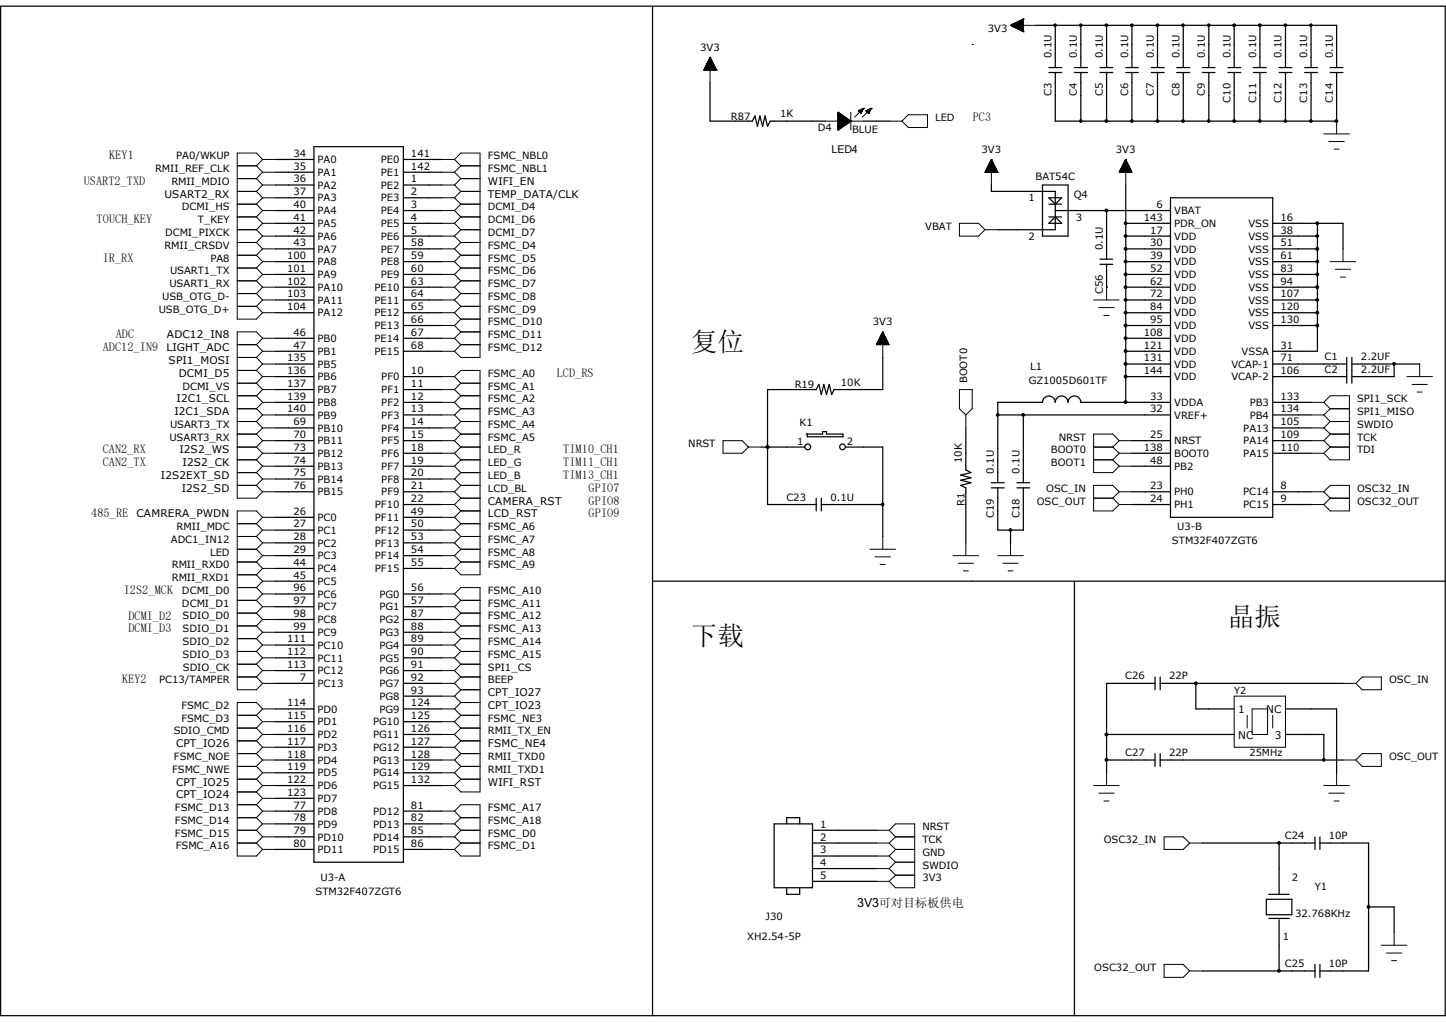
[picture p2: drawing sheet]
<svg xmlns="http://www.w3.org/2000/svg" width="297mm" height="210mm" viewBox="0 0 297 210" stroke-linecap="round" stroke-linejoin="round" font-family="sans-serif">
<g fill="none" stroke="#000" stroke-width=".25">
<path d="M.1 1.3h296.7v207.4h-296.7zM134 1.3v207.4M145.8 17v7.9h8.7l.6-1.1 .5 2.2 .5-2.2 .5 2.2 .5-2.2 .5 2.2 .6-1.1h11.3M199.7 9.1h.1M212.8 5.2h61.7v8.7M215.4 14.9h2.7M215.4 13.9h2.7M216.7 5.2v8.7M216.7 14.9v10h57.8M220.7 14.9h2.7M220.7 13.9h2.7M222 5.2v8.7"/>
<path d="M222 14.9v10M225.9 14.9h2.7M225.9 13.9h2.7M227.3 5.2v8.7M227.3 14.9v10M231.2 14.9h2.6M231.2 13.9h2.6M232.5 5.2v8.7M232.5 14.9v10M236.5 14.9h2.6M236.5 13.9h2.6M237.7 5.2v8.7"/>
<path d="M237.7 14.9v10M241.7 14.9h2.6M241.7 13.9h2.6M243 5.2v8.7M243 14.9v10M247 14.9h2.6M247 13.9h2.6M248.3 5.2v8.7M248.3 14.9v10M252.2 14.9h2.6M252.2 13.9h2.6M253.5 5.2v8.7"/>
<path d="M253.5 14.9v10M257.4 14.9h2.7M257.4 13.9h2.7M258.8 5.2v8.7M258.8 14.9v10M262.7 14.9h2.6M262.7 13.9h2.6M264 5.2v8.7M264 14.9v10M268 14.9h2.6M268 13.9h2.6M269.3 5.2v8.7"/>
<path d="M269.3 14.9v10M273.2 14.9h2.6M273.2 13.9h2.6M274.5 14.9v10M56.6 32.8h7.9M56.6 35.4h7.9M56.6 38h7.9M64.5 30.1h18.3v147.1h-18.3zM82.8 32.8h7.9M82.8 35.4h7.9M82.8 38h7.9M177.4 24.9h5.2"/>
<path d="M203.6 38v1.3h13.1v7.9h-11.8M214.1 38h5.3v10.5h-5.3zM231.2 38v44.7M274.5 24.9h.1M56.6 40.6h7.9M56.6 43.3h7.9M56.6 45.9h7.9M56.6 48.5h7.9M56.6 53.8h7.9M56.6 56.4h7.9M56.6 51.1h7.9M56.6 59h7.9"/>
<path d="M82.8 40.6h7.9M82.8 43.3h7.9M82.8 45.9h7.9M82.8 48.5h7.9M82.8 53.8h7.9M82.8 56.4h7.9M82.8 51.1h7.9M82.8 59h7.9M215.4 40.6h2.7l-1.4 1.4zM215.4 42h2.7M215.4 44.6h2.7M216.7 43.3h23.7"/>
<path d="M216.7 44.6l1.4 1.3h-2.7zM225.9 54.3h2.7M225.9 53.3h2.7M227.3 59h.1M227.3 43.3v10M227.3 54.3v4.7M231.2 45.9h9.2M231.2 48.5h9.2M231.2 53.8h9.2M231.2 56.4h9.2M231.2 51.1h9.2M231.2 59h9.2"/>
<path d="M240.4 40.6h21v65.7h-21zM261.4 45.9h14.4v5.2M261.4 48.5h9.2M261.4 53.8h9.2M261.4 56.4h9.2M261.4 51.1h9.2M261.4 59h9.2M270.6 45.9v26.3h-9.2M56.6 72.2h7.9M56.6 61.6h7.9M56.6 64.3h7.9M56.6 74.8h7.9"/>
<path d="M56.6 69.5h7.9M56.6 77.4h7.9M82.8 72.2h7.9M82.8 61.6h7.9M82.8 64.3h7.9M82.8 66.9h7.9M82.8 69.5h7.9M82.8 77.4h7.9M181.3 73.4v6.7h-10l-.5 1-.5-2.1-.5 2.1-.6-2.1-.5 2.1-.5-2.1-.6 1.1h-10v23.6h10M231.2 72.2h9.2M231.2 61.6h9.2M231.2 64.3h9.2"/>
<path d="M231.2 74.8h9.2M231.2 66.9h9.2M231.2 69.5h9.2M231.2 77.4h9.2M261.4 61.6h9.2M261.4 64.3h9.2M261.4 74.8h15.2M261.4 66.9h9.2M261.4 77.4h15.2M276.6 73.4v5.3M277.7 74.8h13.9M277.7 73.4v5.3"/>
<path d="M286.3 74.8v2.6h-8.6M56.6 80.1h7.9M56.6 90.6h7.9M56.6 85.3h7.9M56.6 82.7h7.9M56.6 93.1h7.9M56.6 87.9h7.9M56.6 95.8h7.9M56.6 98.4h7.9M82.8 80.1h7.9M82.8 90.6h7.9M82.8 85.3h7.9"/>
<path d="M82.8 82.7h7.9M82.8 93.1h7.9M82.8 87.9h7.9M82.8 95.8h7.9M82.8 98.4h7.9M156.4 91.9h8.9M157.6 91.9h.1M165.6 89.2h.1M165.8 89.2h3.2v-.5h.8v.5h3.3v.5h-7.3zM173.7 91.9h7.6v18.3M198.4 87.9v8.7l1 .5-2.1 .5 2.1 .6-2.1 .5 2.1 .5-2.1 .5 1.1 .5v11.3M203.6 99.2h2.6"/>
<path d="M204.9 85.3h35.5M208.9 99.2h2.6M210.2 85.3v13.9M214.1 82.6a1.29 1.29 0 0 1 1.3-1.2 1.29 1.29 0 0 1 1.3 1.3M214.1 82.7h-9.2v16.5M216.7 82.6a1.29 1.29 0 0 1 1.4-1.2 1.29 1.29 0 0 1 1.2 1.3M219.4 82.6a1.29 1.29 0 0 1 1.3-1.2 1.29 1.29 0 0 1 1.3 1.3M222 82.7h18.4M232.5 90.6h7.9M232.5 93.1h7.9M232.5 95.8h7.9M261.4 90.6h7.9"/>
<path d="M261.4 85.3h7.9M261.4 82.7h7.9M261.4 93.1h7.9M261.4 87.9h7.9M56.6 119.4h7.9M56.6 106.3h7.9M56.6 101h7.9M56.6 108.9h7.9M56.6 111.5h7.9M56.6 114.2h7.9M56.6 116.8h7.9M82.8 103.7h7.9"/>
<path d="M82.8 106.3h7.9M82.8 101h7.9M82.8 108.9h7.9M82.8 111.5h7.9M82.8 114.2h7.9M82.8 116.8h7.9M134 119.4h162.8M167.6 102.4v2.6M168.7 103.7h12.6M168.7 102.4v2.6M203.6 100.2h2.6M204.9 100.2v8.7h5.3v-8.7"/>
<path d="M207.6 108.9v2.6M208.9 100.2h2.6M220.7 119.4v89.3M232.5 103.7h7.9M232.5 101h7.9M261.4 103.7h7.9M261.4 101h7.9M56.6 122h7.9M56.6 124.7h7.9M56.6 127.3h7.9M56.6 129.9h7.9M56.6 132.5h7.9"/>
<path d="M56.6 135.2h7.9M56.6 137.8h7.9M82.8 122h7.9M82.8 124.7h7.9M82.8 127.3h7.9M82.8 129.9h7.9M82.8 132.5h7.9M82.8 135.2h7.9M82.8 137.8h7.9M237.2 139.1v2.6M238.3 139.1v2.6M56.6 145.7h7.9"/>
<path d="M56.6 150.9h7.9M56.6 140.4h7.9M56.6 156.2h7.9M56.6 148.3h7.9M56.6 153.5h7.9M56.6 158.8h7.9M82.8 145.7h7.9M82.8 150.9h7.9M82.8 140.4h7.9M82.8 156.2h7.9M82.8 143h7.9M82.8 148.3h7.9"/>
<path d="M82.8 153.5h7.9M82.8 158.8h7.9M227.3 150.9h26.2M227.3 156.2h9.9M237.2 140.4h-9.9v18.4M237.2 154.9v2.6M238.3 140.4h37.5M238.3 154.9v2.6M238.3 156.2h37.5M245.6 140.4v5.3h7.9M264 145.7h10.5v13.1M264 150.9h7.9v5.3"/>
<path d="M56.6 169.3h7.9M56.6 166.7h7.9M56.6 172h7.9M56.6 174.5h7.9M56.6 161.4h7.9M56.6 164h7.9M82.8 169.3h7.9M82.8 166.7h7.9M82.8 172h7.9M82.8 174.5h7.9M82.8 161.4h7.9M159 169.3h7.9v13.1h-7.9z"/>
<path d="M161.6 169.3v-1.3h2.7v1.3M166.9 170.6h13.1M166.9 173.2h13.1M166.9 175.9h13.1M166.9 178.5h13.1M247 173.2h23.1M262.7 173.2v10.6M270.1 172v2.5M271.1 173.2h10v26.3h-10M271.1 172v2.5M161.6 182.4v1.4h2.7v-1.4M166.9 181.1h13.1"/>
<path d="M247 199.5h23.1M260.1 184.8h5.2v3.2h-5.2zM260.6 183.8h4.2M260.6 188.7h4.2M262.7 189v10.5M270.1 198.2v2.6M271.1 198.2v2.6M281.1 186.4h5.2v5.2"/>
<circle cx="165.9" cy="91.8" r=".59"/>
<circle cx="173" cy="91.8" r=".58"/>
</g>
<g fill="none" stroke="#000" stroke-width=".21">
<path d="M144.6 14.4h.1M144.6 14.4h2.6M144.6 14.3h2.5M144.7 14.2h2.4v.2M144.7 14.1v.3M144.7 14.1h2.3M144.8 14h2.2v.4M144.8 13.9v.5M144.8 13.9h2.1M144.9 13.8h2v.6M144.9 13.7v.7M144.9 13.6h1.9"/>
<path d="M144.9 13.5h1.8v.9M144.9 13.5v.9M145 13.4h1.7M145.1 13.3h1.5v1.1M145.1 13.3v1.1M145.1 13.3h1.5M145.2 13.1h1.4v1.3M145.2 13.1v1.3M145.2 13h1.3M145.3 12.9h1.1v1.5M145.3 12.8v1.6M145.3 12.8h1.1"/>
<path d="M145.4 12.7h.9v1.7M145.4 12.6v1.8M145.5 12.6h.8M145.5 12.5h.7v1.9M145.6 12.3h.5v2.1M145.6 12.2v2.2M145.7 12.2h.4M145.7 12.1h.3v2.3M145.7 12v2.4M145.8 12h.2M145.8 11.9h.1v2.5M145.8 11.8v2.6"/>
<path d="M145.8 11.8h.1M145.8 11.8v5.2M145.8 11.8l-1.2 2.6M145.8 11.8l1.4 2.6M146.2 12.4h-.7v2M147.2 14.4h.1M207.6 5.2h.1M207.6 5.2h5.2M207.6 5.2l2.6 1.3M207.6 5.2h2.6M207.7 5.2h.1M207.8 5.4h2.4"/>
<path d="M207.8 5.1v.2M208 5v.5h2.2M208.2 5.5h2M208.2 4.9v.6M208.4 4.8v.9h1.8M208.6 5.8h1.6M208.6 4.7v1M208.8 4.6v1.2M208.9 5.9h1.3M209 4.5v1.4M209.1 6h1.1M209.3 4.4v1.7"/>
<path d="M209.3 6.1h.9M209.5 4.2v1.9M209.5 6.2h.7M209.7 4.1v2.2M209.7 6.3h.5M209.8 4v2.3M209.9 6.4h.3M210.1 3.9v2.5M210.2 6.5h.1M210.2 3.9h.1M210.2 3.9v2.6M210.2 3.9l-2.6 1.3"/>
<path d="M210.2 5h-2.3v.4M210.2 4.9h-2.1v.6M210.2 4.8h-1.9v.7M210.2 4.7h-1.7v1M210.2 4.6h-1.5v1.2M210.2 4.5h-1.3v1.4M210.2 4.4h-1.1v1.6M210.2 4.3h-.9v1.8M210.2 4.2h-.7v2M210.2 4.1h-.4v2.2M210.2 4h-.2v2.4M48.7 34.1h4"/>
<path d="M48.7 36.7h4M48.7 39.3h4M52.7 34.1l1.2 1.3M52.7 36.7l1.2 1.3M52.7 39.3l1.2 1.3M53.9 32.8h2.7M53.9 32.8l-1.2 1.3M53.9 32.8l-1.2-1.3h-4v34.1h4l1.2-1.3M53.9 35.4h2.7M53.9 35.4l-1.2 1.3M53.9 38h2.7M53.9 38l-1.2 1.3"/>
<path d="M90.7 32.8h2.6M90.7 35.4h2.6M90.7 38h2.6M93.3 32.8l1.4-1.3h3.9v41.9h-3.9l-1.4-1.2M93.3 32.8l1.4 1.3M93.3 35.4l1.4 1.3M93.3 38l1.4 1.3M94.7 34.1h3.9M94.7 36.7h3.9M94.7 34.1l-1.4 1.3M94.7 39.3h3.9M94.7 39.3l-1.4 1.3"/>
<path d="M94.7 36.7l-1.4 1.3M169.5 24.9h7.9M172.1 26.7h.1M172.1 23.1h.1M172.1 23.1v3.6M172.1 23.1l2.7 1.8M172.1 26.6h.3M172.1 26.5h.3M172.1 26.5h.5M172.1 26.3h.7M172.1 26.2h.7M172.1 26.2h.8"/>
<path d="M172.1 26.1h.9M172.1 26.1h1M172.1 26h1M172.1 26h1.1M172.1 26h1.3M172.1 25.9h1.3M172.1 25.8h1.3M172.1 25.8h1.4M172.1 25.7h1.5M172.1 25.7h1.6M172.1 24.2h1.6v1.4h-1.6M172.1 25.6h1.8"/>
<path d="M172.1 25.5h1.8M172.1 25.5h1.9M172.1 25.4h1.9M172.1 25.4h2.1M172.1 25.3h2.1M172.1 25.1h2.4M172.1 25.1h2.5M172.1 24.8l2.5 .1M172.1 24.8h2.5v.2M172.1 24.7h2.4v.4M172.1 24.6h2.2v.5M172.1 24.6h2.2v.6"/>
<path d="M172.1 24.5h2.1v.7M172.1 24.4h1.9v1M172.1 24.3h1.8v1.1M172.1 24.3h1.8v1.2M172.1 24.2l1.7 .1v1.2M172.1 24.1h1.5v1.6M172.1 24h1.4v1.7M172.1 24h1.3v1.8M172.1 23.9h1.2M172.1 23.8h1.1v2.2M172.1 23.8h1v2.2M172.1 23.7h1v2.3"/>
<path d="M172.1 23.7h.9v2.4M172.1 23.6h.8v2.5M172.1 23.6h.7v2.6M172.1 23.5h.7v2.7M172.1 23.5h.6v2.8M172.1 23.4h.5v3M172.1 23.3h.4v3.2M172.1 23.3h.3v3.2M172.1 23.2h.2v3.4M172.1 23.2l.1 3.4M172.1 23.1l.1 3.6M172.3 26.6l-.2 .1"/>
<path d="M172.3 23.2v3.4M172.4 23.3v3.2M172.6 23.4v3M172.7 26.4h-.6M173.1 23.8v2.2M173.4 24v1.8M173.7 24.2v1.4M173.9 24.3v1.2M174.1 24.5v.8M174.2 24.5v.7M174.4 25.2h-2.3M174.4 24.7v.4"/>
<path d="M174.5 24.8v.2M174.7 24.9h.1M174.8 24.9h.1M174.8 23.1v3.6M174.8 24.9l-2.7 1.8M174.8 24.9l-2.7 .1M176.3 22.8h.1M176.3 22.7h.9M176.3 22.8l.5 .5M176.4 22.7v.2M176.5 22.9h.5M176.5 22.7v.4"/>
<path d="M176.6 23.1h.4M176.7 22.6v.6M176.7 23.2h.3M176.7 22.6v.7M176.8 23.3h.1M176.8 22.5v.8M176.9 22.5v.7h-.2M177 22.4v.6h-.5M177.1 22.4v.4h-.8M177.1 22.5l-1.6 1.6M177.2 22.6h-.6v.5M177.2 22.3v.3"/>
<path d="M177.3 22.5l-.6 .1v.6M177.3 22.4h-.3v.5h-.6M177.3 22.3l-.1 .1v.3h-.7v.3M177.4 22.3h.1M177.4 22.3l-.1 .2h-.3v.6h-.3M177.4 22.3l-1.1 .5M177.4 22.3l-.6 1M177.9 22.8h.1M177.9 22.8l.5 .5M177.9 22.7h.8M177.9 22.7v.2M178 22.7v.2"/>
<path d="M178.1 22.9h.5M178.1 23h.5M178.2 23.1h.4M178.2 22.6v.6M178.3 23.2h.2M178.4 23.3h.1M178.4 22.5v.8M178.5 22.5v.7h-.2M178.6 22.4l-.1 .7h-.3M178.7 22.4v.4h-.8M178.7 22.5l-1.6 1.6M178.8 22.6h-.6v.5"/>
<path d="M178.8 22.3v.3M178.9 22.5l-.6 .1v.6M178.9 22.4h-.3v.5h-.6M178.9 22.3l-.2 .1v.3h-.6v.4M178.9 22.3h.1M178.9 22.3l-1 .5M178.9 22.3l-.5 1M178.9 22.3v.2h-.4M182.6 24.9h2.7M186.6 23.6h3.9v2.6h-3.9l-1.3-1.3zM202.3 35.4h.1M202.3 35.4h2.6"/>
<path d="M202.4 35.3h2.5M202.4 35.2h2.5v.2M202.4 35.1v.3M202.5 35.1h2.3M202.5 35h2.2v.4M202.5 34.9v.5M202.6 34.9h2.1M202.6 34.8h2v.6M202.6 34.7v.7M202.7 34.6h1.9M202.7 34.5h1.8v.9M202.7 34.5v.9"/>
<path d="M202.8 34.5h1.7M202.8 34.3h1.6v1.1M202.8 34.3v1.1M202.9 34.2h1.4M202.9 35.4v-1.3h1.4v1.3M203 34h1.3M203.1 33.9h1.1v1.5M203.1 33.8v1.6M203.1 33.8h1M203.2 33.7h.9v1.7M203.2 33.6v1.8M203.2 33.6h.8"/>
<path d="M203.2 33.5h.8v1.9M203.2 33.4v2M203.3 33.4h.7M203.4 33.3h.5v2.1M203.5 33.1h.3v2.3M203.5 33v2.4M203.5 33h.3M203.6 32.9h.1M203.6 32.8v2.6M203.6 32.8h.1M203.6 32.8v5.2M203.6 32.8l-1.3 2.6"/>
<path d="M203.6 32.8l1.3 2.6M203.8 33.2h-.4v2.2M204.9 35.4h.1M230 35.3h2.5v.1M230 35.2v.2M230 35.2h2.4M230 35.1h2.4v.3M230 35v.4M230.1 35h2.2M230.1 35.4v-.5h2.1v.5M230.2 34.8h2M230.3 35.4v-.8h1.9v.8"/>
<path d="M230.3 34.5h1.8M230.4 34.5h1.6v.9M230.5 34.2h1.4v1.2M230.5 34.2v1.2M230.5 34.1h1.4M230.6 34h1.3v1.4M230.7 33.8h1v1.6M230.7 33.7v1.7M230.7 33.7h.9M230.8 33.6h.8v1.8M230.8 33.5v1.9M230.8 33.5h.8"/>
<path d="M230.9 33.4h.6v2M230.9 33.3v2.1M230.9 33.3h.6M231 33.2h.4v2.2M231 33.1v2.3M231.1 33.1h.3M231.1 33h.2v2.4M231.2 32.8h.1M231.2 32.8l1.3 2.6h-2.6zM231.2 32.8v5.2M231.3 32.9h-.2v2.5M231.8 33.9h-1.2v1.5"/>
<path d="M232 34.3h-1.6v1.1M271.9 27.5h5.3M272.9 29.1h3.2M274 30.6h1M274.5 24.9v2.6M48.7 52.5h4M48.7 49.8h4M48.7 55.1h4M48.7 57.7h4M48.7 47.2h4M48.7 44.6h4M48.7 42h4"/>
<path d="M52.7 55.1l1.2 1.3M52.7 57.7l1.2 1.3M52.7 42l1.2 1.3M52.7 44.6l1.2 1.3M52.7 47.2l1.2 1.3M52.7 49.8l1.2 1.3M52.7 52.5l1.2 1.3M53.9 51.1h2.7M53.9 53.8h2.7M53.9 56.4h2.7M53.9 59h2.7M53.9 56.4l-1.2 1.3"/>
<path d="M53.9 59l-1.2 1.3M53.9 48.5h2.7M53.9 45.9h2.7M53.9 43.3h2.7M53.9 43.3l-1.2 1.3M53.9 45.9l-1.2 1.3M53.9 48.5l-1.2 1.3M53.9 51.1l-1.2 1.4M53.9 53.8l-1.2 1.3M53.9 40.6h2.7M53.9 40.6l-1.2 1.4M90.7 51.1h2.6"/>
<path d="M90.7 53.8h2.6M90.7 56.4h2.6M90.7 59h2.6M90.7 48.5h2.6M90.7 45.9h2.6M90.7 43.3h2.6M90.7 40.6h2.6M93.3 51.1l1.4 1.4M93.3 53.8l1.4 1.3M93.3 56.4l1.4 1.3M93.3 59l1.4 1.3M93.3 48.5l1.4 1.3"/>
<path d="M93.3 45.9l1.4 1.3M93.3 43.3l1.4 1.3M93.3 40.6l1.4 1.4M94.7 52.5h3.9M94.7 49.8h3.9M94.7 49.8l-1.4 1.3M94.7 55.1h3.9M94.7 52.5l-1.4 1.3M94.7 57.7h3.9M94.7 55.1l-1.4 1.3M94.7 57.7l-1.4 1.3M94.7 47.2h3.9"/>
<path d="M94.7 47.2l-1.4 1.3M94.7 44.6h3.9M94.7 44.6l-1.4 1.3M94.7 42h3.9M94.7 42l-1.4 1.3M197.1 45.9h3.9l1.3 1.3-1.3 1.3h-3.9zM202.3 47.2h2.6M227.3 59v2.6M273.2 53.8h5.3M274.3 55.3h3.1M275.3 56.9h1.1M275.8 51.1v2.7"/>
<path d="M48.7 70.8h4M48.7 78.7h4M48.7 76.1h4M48.7 60.3h4M48.7 62.9h4M48.7 73.4h4M52.7 60.3l1.2 1.3M52.7 62.9l1.2 1.4M52.7 78.7l1.2 1.4M52.7 73.4l1.2 1.4M52.7 70.8l1.2 1.4M52.7 76.1l1.2 1.3"/>
<path d="M53.9 69.5h2.7M53.9 69.5l-1.2-1.3h-4v34.2h4l1.2-1.4M53.9 72.2l-1.2 1.2M53.9 77.4h2.7M53.9 61.6h2.7M53.9 64.3h2.7M53.9 72.2h2.7M53.9 61.6l-1.2 1.3M53.9 74.8h2.7M53.9 74.8l-1.2 1.3M53.9 69.5l-1.2 1.3M53.9 77.4l-1.2 1.3"/>
<path d="M90.7 69.5h2.6M90.7 77.4h2.6M90.7 61.6h2.6M90.7 64.3h2.6M90.7 66.9h2.6M90.7 72.2h2.6M93.3 77.4l1.4-1.3h3.9v42h-3.9l-1.4-1.3M93.3 77.4l1.4 1.3M93.3 61.6l1.4 1.3M93.3 64.3l1.4 1.3M93.3 66.9l1.4 1.3M93.3 69.5l1.4 1.3"/>
<path d="M94.7 70.8h3.9M94.7 78.7h3.9M94.7 78.7l-1.4 1.4M94.7 60.3h3.9M94.7 62.9h3.9M94.7 60.3l-1.4 1.3M94.7 65.6h3.9M94.7 62.9l-1.4 1.4M94.7 68.2h3.9M94.7 65.6l-1.4 1.3M94.7 68.2l-1.4 1.3M94.7 70.8l-1.4 1.4"/>
<path d="M180 70.8h2.5M180 70.7v.1M180.1 70.7h2.4M180.1 70.6h2.4M180.1 70.4v.4M180.2 70.4h2.2M180.3 70.4h2.1M180.3 70.3v.5M180.3 70.3h2M180.4 70.1h1.8M180.4 70.1v.7M180.5 69.9h1.7"/>
<path d="M180.6 69.7h1.4M180.6 69.6v1.2M180.6 69.6h1.4M180.7 69.5h1.2M180.7 69.4v1.4M180.7 69.4h1.2M180.8 69.3h1M180.8 69.2v1.6M180.8 69.2h1M180.9 69.1h.8M180.9 68.9v1.9M180.9 69h.8"/>
<path d="M181 68.9h.6v1.9M181 68.7v2.1M181 68.8h.6M181.1 68.7h.4M181.1 68.5v2.3M181.1 68.6h.4M181.2 68.5h.2M181.2 68.3v2.5M181.3 68.4h.1M181.3 68.3h.1M181.3 68.2v5.2M181.3 68.2l1.3 2.6h-2.6z"/>
<path d="M181.4 68.4v2.4M181.5 68.6v2.2M181.7 69v1.8M181.8 69.3v1.5M181.9 69.5v1.3M182 69.7v1.1M182.1 69.8h-1.6v1M182.2 69.9v.9M182.2 70.1v.7M182.4 70.3v.5M182.5 70.5v.3M224.6 61.6h5.3"/>
<path d="M225.7 63.2h3.2M226.7 64.8h1.1M289 77.4h5.2M290 79h3.2M291.6 74.8v2.6M48.7 91.9h4M48.7 89.2h4M48.7 86.6h4M48.7 84h4M48.7 81.3h4M48.7 94.5h4M48.7 97.1h4"/>
<path d="M48.7 99.7h4M52.7 86.6l1.2 1.3M52.7 89.2l1.2 1.4M52.7 91.9l1.2 1.2M52.7 94.5l1.2 1.3M52.7 97.1l1.2 1.3M52.7 99.7l1.2 1.3M52.7 81.3l1.2 1.4M52.7 84l1.2 1.3M53.9 93.1h2.7M53.9 90.6h2.7M53.9 80.1h2.7"/>
<path d="M53.9 87.9h2.7M53.9 85.3h2.7M53.9 82.7h2.7M53.9 95.8h2.7M53.9 98.4h2.7M53.9 87.9l-1.2 1.3M53.9 90.6l-1.2 1.3M53.9 80.1l-1.2 1.2M53.9 93.1l-1.2 1.4M53.9 95.8l-1.2 1.3M53.9 98.4l-1.2 1.3M53.9 82.7l-1.2 1.3"/>
<path d="M53.9 85.3l-1.2 1.3M90.7 93.1h2.6M90.7 90.6h2.6M90.7 80.1h2.6M90.7 87.9h2.6M90.7 85.3h2.6M90.7 82.7h2.6M90.7 95.8h2.6M90.7 98.4h2.6M93.3 90.6l1.4 1.3M93.3 87.9l1.4 1.3M93.3 85.3l1.4 1.3"/>
<path d="M93.3 82.7l1.4 1.3M93.3 80.1l1.4 1.2M93.3 93.1l1.4 1.4M93.3 95.8l1.4 1.3M93.3 98.4l1.4 1.3M94.7 91.9h3.9M94.7 89.2h3.9M94.7 89.2l-1.4 1.4M94.7 86.6h3.9M94.7 86.6l-1.4 1.3M94.7 84h3.9M94.7 84l-1.4 1.3"/>
<path d="M94.7 81.3h3.9M94.7 81.3l-1.4 1.4M94.7 94.5h3.9M94.7 91.9l-1.4 1.2M94.7 97.1h3.9M94.7 94.5l-1.4 1.3M94.7 99.7h3.9M94.7 97.1l-1.4 1.3M94.7 99.7l-1.4 1.3M148.5 90.6h3.9l1.3 1.3-1.3 1.2h-3.9zM153.7 91.9h2.7M197.1 80.1h2.6v3.9l-1.3 1.3-1.3-1.3z"/>
<path d="M198.4 85.3v2.6M224.6 91.9h4M224.6 94.5h4M228.6 91.9l1.3 1.2M228.6 94.5l1.3 1.3M229.9 93.1h2.6M229.9 90.6h2.6M229.9 90.6l-1.3-1.4h-4v7.9h4l1.3-1.3M229.9 95.8h2.6M229.9 90.6l-1.3 1.3M229.9 93.1l-1.3 1.4M269.3 93.1h2.6"/>
<path d="M269.3 90.6h2.6M269.3 87.9h2.6M269.3 85.3h2.6M269.3 82.7h2.6M271.9 82.7l1.3-1.4h4v13.2h-4l-1.3-1.4M271.9 82.7l1.3 1.3M271.9 85.3l1.3 1.3M271.9 87.9l1.3 1.3M271.9 90.6l1.3 1.3M273.2 91.9h4M273.2 89.2h4M273.2 86.6h4"/>
<path d="M273.2 84h4M273.2 84l-1.3 1.3M273.2 86.6l-1.3 1.3M273.2 89.2l-1.3 1.4M273.2 91.9l-1.3 1.2M291.1 80.6h1M48.7 112.9h4M48.7 118.1h4M48.7 115.5h4M48.7 110.2h4M48.7 107.6h4M52.7 107.6l1.2 1.3"/>
<path d="M52.7 110.2l1.2 1.3M52.7 115.5l1.2 1.3M52.7 118.1l1.2 1.3M52.7 112.9l1.2 1.3M53.9 106.3l-1.2-1.3h-4v36.7h4l1.2-1.3M53.9 114.2h2.7M53.9 116.8h2.7M53.9 111.5h2.7M53.9 108.9h2.7M53.9 108.9l-1.2 1.3M53.9 111.5l-1.2 1.4M53.9 116.8l-1.2 1.3"/>
<path d="M53.9 119.4h2.7M53.9 119.4l-1.2 1.3M53.9 101h2.7M53.9 106.3h2.7M53.9 106.3l-1.2 1.3M53.9 114.2l-1.2 1.3M90.7 114.2h2.6M90.7 116.8h2.6M90.7 111.5h2.6M90.7 108.9h2.6M90.7 101h2.6M90.7 103.7h2.6"/>
<path d="M90.7 106.3h2.6M93.3 114.2l1.4 1.3M93.3 111.5l1.4 1.4M93.3 108.9l1.4 1.3M93.3 103.7l1.4 1.3M93.3 106.3l1.4 1.3M93.3 101l1.4 1.4M94.7 105l-1.4 1.3M94.7 112.9h3.9M94.7 115.5l-1.4 1.3M94.7 115.5h3.9M94.7 112.9l-1.4 1.3"/>
<path d="M94.7 110.2h3.9M94.7 110.2l-1.4 1.3M94.7 107.6h3.9M94.7 107.6l-1.4 1.3M94.7 102.4h3.9M94.7 105h3.9M94.7 102.4l-1.4 1.3M178.7 112.9h5.2M179.7 114.4h3.2M180.8 116h1M181.3 110.2v2.7M195.7 114.2h5.3"/>
<path d="M196.8 115.7h3.1M197.9 117.3h1M198.4 111.5v2.7M204.9 114.2h5.3M206 115.7h3.1M207.1 117.3h1M207.6 111.5v2.7M224.6 102.4h4M228.6 102.4l1.3 1.3M229.9 101l-1.3-1.3h-4v5.3h4l1.3-1.3M229.9 101h2.6M229.9 101l-1.3 1.4"/>
<path d="M229.9 103.7h2.6M269.3 101h2.6M269.3 103.7h2.6M271.9 101l1.3-1.3h4v5.3h-4l-1.3-1.3M271.9 101l1.3 1.4M273.2 102.4h4M273.2 102.4l-1.3 1.3M48.7 139.1h4M48.7 131.2h4M48.7 128.6h4M48.7 126h4M48.7 123.4h4"/>
<path d="M48.7 120.7h4M48.7 136.5h4M48.7 133.9h4M52.7 139.1l1.2 1.3M52.7 126l1.2 1.3M52.7 128.6l1.2 1.3M52.7 131.2l1.2 1.3M52.7 133.9l1.2 1.3M52.7 136.5l1.2 1.3M52.7 123.4l1.2 1.3M52.7 120.7l1.2 1.3M53.9 129.9h2.7"/>
<path d="M53.9 127.3h2.7M53.9 124.7h2.7M53.9 122h2.7M53.9 135.2h2.7M53.9 132.5h2.7M53.9 127.3l-1.2 1.3M53.9 129.9l-1.2 1.3M53.9 132.5l-1.2 1.4M53.9 135.2l-1.2 1.3M53.9 137.8h2.7M53.9 137.8l-1.2 1.3M53.9 124.7l-1.2 1.3"/>
<path d="M53.9 122l-1.2 1.4M90.7 129.9h2.6M90.7 127.3h2.6M90.7 124.7h2.6M90.7 122h2.6M90.7 135.2h2.6M90.7 132.5h2.6M90.7 137.8h2.6M93.3 122l1.4-1.3h3.9v42h-3.9l-1.4-1.3M93.3 129.9l1.4 1.3M93.3 127.3l1.4 1.3M93.3 124.7l1.4 1.3"/>
<path d="M93.3 122l1.4 1.4M93.3 135.2l1.4 1.3M93.3 132.5l1.4 1.4M93.3 137.8l1.4 1.3M94.7 139.1h3.9M94.7 131.2h3.9M94.7 128.6h3.9M94.7 128.6l-1.4 1.3M94.7 126h3.9M94.7 126l-1.4 1.3M94.7 123.4h3.9M94.7 123.4l-1.4 1.3"/>
<path d="M94.7 136.5h3.9M94.7 133.9h3.9M94.7 133.9l-1.4 1.3M94.7 131.2l-1.4 1.3M94.7 139.1l-1.4 1.3M94.7 136.5l-1.4 1.3M279.8 139.1h3.9v2.6h-3.9l-1.3-1.3zM48.7 157.5h4M48.7 154.9h4M48.7 147h4M48.7 149.6h4M48.7 152.2h4"/>
<path d="M52.7 147l1.2 1.3M52.7 149.6l1.2 1.3M52.7 154.9l1.2 1.3M52.7 157.5l1.2 1.3M52.7 152.2l1.2 1.3M53.9 150.9h2.7M53.9 145.7h2.7M53.9 153.5h2.7M53.9 145.7l-1.2-1.3h-4v31.5h4l1.2-1.4M53.9 140.4h2.7M53.9 156.2h2.7M53.9 145.7l-1.2 1.3"/>
<path d="M53.9 148.3h2.7M53.9 148.3l-1.2 1.3M53.9 158.8h2.7M53.9 150.9l-1.2 1.3M53.9 156.2l-1.2 1.3M53.9 158.8l-1.2 1.3M53.9 153.5l-1.2 1.4M90.7 150.9h2.6M90.7 145.7h2.6M90.7 153.5h2.6M90.7 143h2.6M90.7 140.4h2.6"/>
<path d="M90.7 156.2h2.6M90.7 148.3h2.6M90.7 158.8h2.6M93.3 158.8l1.4 1.3M93.3 156.2l1.4 1.3M93.3 150.9l1.4 1.3M93.3 148.3l1.4 1.3M93.3 153.5l1.4 1.4M93.3 140.4l1.4 1.3M93.3 143l1.4 1.4M93.3 145.7l1.4 1.3M94.7 141.7h3.9"/>
<path d="M94.7 157.5h3.9M94.7 154.9h3.9M94.7 147h3.9M94.7 144.4h3.9M94.7 149.6h3.9M94.7 157.5l-1.4 1.3M94.7 154.9l-1.4 1.3M94.7 152.2h3.9M94.7 149.6l-1.4 1.3M94.7 147l-1.4 1.3M94.7 152.2l-1.4 1.3M94.7 141.7l-1.4 1.3"/>
<path d="M94.7 144.4l-1.4 1.3M227.3 158.8v2.6M253.5 143h10.5v10.5h-10.5zM256.2 147v2.6M257.2 145.7h3.1v5.2h-3.1zM261.4 147v2.6M274.5 158.8v2.6M275.8 140.4h2.7M275.8 156.2h2.7M278.5 156.2l1.3-1.3h3.9v2.6h-3.9zM48.7 170.6h4M48.7 173.2h4"/>
<path d="M48.7 168h4M48.7 165.4h4M48.7 160.1h4M48.7 162.7h4M52.7 165.4l1.2 1.3M52.7 168l1.2 1.3M52.7 170.6l1.2 1.4M52.7 173.2l1.2 1.3M52.7 160.1l1.2 1.3M52.7 162.7l1.2 1.3M53.9 172h2.7M53.9 169.3h2.7"/>
<path d="M53.9 174.5h2.7M53.9 161.4h2.7M53.9 166.7h2.7M53.9 166.7l-1.2 1.3M53.9 169.3l-1.2 1.3M53.9 172l-1.2 1.2M53.9 161.4l-1.2 1.3M53.9 164h2.7M53.9 164l-1.2 1.4M90.7 172h2.6M90.7 169.3h2.6M90.7 174.5h2.6"/>
<path d="M90.7 161.4h2.6M90.7 166.7h2.6M93.3 166.7l1.4-1.3h3.9v10.5h-3.9l-1.4-1.4M93.3 172l1.4 1.2M93.3 166.7l1.4 1.3M93.3 169.3l1.4 1.3M94.7 170.6h3.9M94.7 173.2h3.9M94.7 170.6l-1.4 1.4M94.7 173.2l-1.4 1.3M94.7 168h3.9M94.7 160.1h3.9"/>
<path d="M94.7 168l-1.4 1.3M94.7 160.1l-1.4 1.3M180 170.6h2.6M180 173.2h2.6M180 178.5h2.6M180 175.9h2.6M182.6 170.6l1.3 1.4M182.6 170.6l1.3-1.3h4v13.1h-4l-1.3-1.3M182.6 173.2l1.3 1.3M182.6 178.5l1.3 1.3M182.6 175.9l1.3 1.3M183.9 172h4"/>
<path d="M183.9 174.5h4M183.9 172l-1.3 1.2M183.9 179.8h4M183.9 177.2h4M183.9 177.2l-1.3 1.3M183.9 174.5l-1.3 1.4M183.9 179.8l-1.3 1.3M224.6 161.4h5.3M225.7 163h3.2M226.7 164.6h1.1M239.1 172h3.9l1.3 1.2-1.3 1.3h-3.9zM244.3 173.2h2.7"/>
<path d="M271.9 161.4h5.3M272.9 163h3.2M274 164.6h1M180 181.1h2.6M239.1 198.2h3.9l1.3 1.3-1.3 1.3h-3.9zM244.3 199.5h2.7M283.7 194.2h5.3M284.8 195.8h3.1M285.8 197.4h1.1M286.3 191.6v2.6"/>
</g>
<g fill="#000" stroke="#000" stroke-width=".21">
<circle cx="216.7" cy="5.2" r=".28"/>
<circle cx="222" cy="5.2" r=".28"/>
<circle cx="227.3" cy="5.2" r=".29"/>
<circle cx="232.5" cy="5.2" r=".28"/>
<circle cx="237.8" cy="5.2" r=".29"/>
<circle cx="243" cy="5.2" r=".29"/>
<circle cx="248.3" cy="5.2" r=".28"/>
<circle cx="253.5" cy="5.2" r=".29"/>
<circle cx="258.8" cy="5.2" r=".29"/>
<circle cx="264" cy="5.2" r=".28"/>
<circle cx="269.3" cy="5.2" r=".28"/>
<circle cx="222" cy="24.9" r=".28"/>
<circle cx="227.3" cy="24.9" r=".29"/>
<circle cx="232.5" cy="24.9" r=".28"/>
<circle cx="237.8" cy="24.9" r=".29"/>
<circle cx="243" cy="24.9" r=".29"/>
<circle cx="248.3" cy="24.9" r=".28"/>
<circle cx="253.5" cy="24.9" r=".29"/>
<circle cx="258.8" cy="24.9" r=".29"/>
<circle cx="264" cy="24.9" r=".28"/>
<circle cx="269.3" cy="24.9" r=".28"/>
<circle cx="274.5" cy="24.9" r=".29"/>
<circle cx="227.3" cy="43.2" r=".29"/>
<circle cx="231.2" cy="51.1" r=".3"/>
<circle cx="231.2" cy="59" r=".3"/>
<circle cx="231.2" cy="56.4" r=".29"/>
<circle cx="231.2" cy="48.5" r=".29"/>
<circle cx="231.2" cy="53.7" r=".29"/>
<circle cx="231.2" cy="45.9" r=".29"/>
<circle cx="270.6" cy="59" r=".3"/>
<circle cx="270.6" cy="51.1" r=".3"/>
<circle cx="270.6" cy="56.4" r=".29"/>
<circle cx="270.6" cy="53.7" r=".29"/>
<circle cx="270.6" cy="45.9" r=".29"/>
<circle cx="270.6" cy="48.5" r=".29"/>
<circle cx="231.2" cy="66.9" r=".3"/>
<circle cx="231.2" cy="72.1" r=".3"/>
<circle cx="231.2" cy="74.8" r=".3"/>
<circle cx="231.2" cy="77.4" r=".3"/>
<circle cx="231.2" cy="64.2" r=".29"/>
<circle cx="231.2" cy="69.5" r=".29"/>
<circle cx="231.2" cy="61.6" r=".29"/>
<circle cx="270.6" cy="66.9" r=".3"/>
<circle cx="270.6" cy="64.2" r=".29"/>
<circle cx="270.6" cy="61.6" r=".29"/>
<circle cx="286.3" cy="74.8" r=".29"/>
<circle cx="157.7" cy="91.8" r=".29"/>
<circle cx="204.9" cy="85.3" r=".29"/>
<circle cx="210.2" cy="85.3" r=".29"/>
<circle cx="231.2" cy="82.6" r=".3"/>
<circle cx="181.3" cy="103.7" r=".28"/>
<circle cx="207.5" cy="108.9" r=".28"/>
<circle cx="227.2" cy="150.9" r=".3"/>
<circle cx="227.3" cy="156.1" r=".29"/>
<circle cx="245.6" cy="140.4" r=".29"/>
<circle cx="271.9" cy="156.1" r=".28"/>
<circle cx="262.7" cy="173.2" r=".29"/>
<circle cx="262.7" cy="199.5" r=".3"/>
<circle cx="281.1" cy="186.4" r=".29"/>
</g>
<g font-size="5.5">
<text x="141.9" y="72.2">复位</text>
<text x="252.2" y="128.6">晶振</text>
<text x="141.9" y="132.5">下载</text>
</g>
<g font-size="2.5">
<text x="199.8" y="24.9">PC3</text>
<text x="22.4" y="32.8">KEY1</text>
<text x="17.2" y="38">USART2_TXD</text>
<text x="19.9" y="45.9">TOUCH_KEY</text>
<text x="21.1" y="53.8">IR_RX</text>
<text x="23.8" y="69.5">ADC</text>
<text x="21.1" y="72.2">ADC12_IN9</text>
<text x="114.3" y="77.4">LCD_RS</text>
<text x="21.1" y="93.1">CAN2_RX</text>
<text x="21.1" y="95.8">CAN2_TX</text>
<text x="115.7" y="93.1">TIM10_CH1</text>
<text x="115.7" y="95.8">TIM11_CH1</text>
<text x="115.7" y="98.4">TIM13_CH1</text>
<text x="120.9" y="101">GPIO7</text>
<text x="18.8" y="106.3">485_RE</text>
<text x="120.9" y="103.7">GPIO8</text>
<text x="120.9" y="106.3">GPIO9</text>
<text x="25.4" y="122">I2S2_MCK</text>
<text x="26.4" y="127.3">DCMI_D2</text>
<text x="26.4" y="129.9">DCMI_D3</text>
<text x="25.1" y="140.4">KEY2</text>
<text x="176.1" y="186.4">3V3可对目标板供电</text>
</g>
<g font-size="2.2">
<text x="170.8" y="31.5">LED4</text>
<text x="33.8" y="40.6">USART2_RX</text>
<text x="100.2" y="38">WIFI_EN</text>
<text x="100.2" y="40.6">TEMP_DATA/CLK</text>
<text x="34.3" y="69.5">ADC12_IN8</text>
<text x="34.2" y="72.2">LIGHT_ADC</text>
<text x="34.6" y="74.8">SPI1_MOSI</text>
<text x="36.7" y="77.4">DCMI_D5</text>
<text x="36.3" y="82.7">I2C1_SCL</text>
<text x="35.8" y="85.3">I2C1_SDA</text>
<text x="36.9" y="93.1">I2S2_WS</text>
<text x="37.5" y="95.8">I2S2_CK</text>
<text x="33.1" y="98.4">I2S2EXT_SD</text>
<text x="37.3" y="101">I2S2_SD</text>
<text x="28.1" y="106.3">CAMRERA_PWDN</text>
<text x="100.2" y="103.7">CAMERA_RST</text>
<text x="100.2" y="106.3">LCD_RST</text>
<text x="100.2" y="143">CPT_IO27</text>
<text x="100.2" y="145.7">CPT_IO23</text>
<text x="254.3" y="146.5">1</text>
<text x="260.1" y="146.5">NC</text>
<text x="36.2" y="153.5">CPT_IO26</text>
<text x="100.2" y="153.5">FSMC_NE4</text>
<text x="254.3" y="151.8">NC</text>
<text x="261.8" y="151.8">3</text>
<text x="36.2" y="161.4">CPT_IO25</text>
<text x="100.2" y="161.4">WIFI_RST</text>
<text x="36.2" y="164">CPT_IO24</text>
</g>
<g font-size="2.1">
<text x="143.8" y="10.4">3V3</text>
<text x="202.9" y="6.5">3V3</text>
<text x="216" y="12" transform="rotate(-90 216 12)">0.1U</text>
<text x="221.2" y="12" transform="rotate(-90 221.2 12)">0.1U</text>
<text x="226.5" y="12" transform="rotate(-90 226.5 12)">0.1U</text>
<text x="231.7" y="12" transform="rotate(-90 231.7 12)">0.1U</text>
<text x="237" y="12" transform="rotate(-90 237 12)">0.1U</text>
<text x="242.2" y="12" transform="rotate(-90 242.2 12)">0.1U</text>
<text x="247.5" y="12" transform="rotate(-90 247.5 12)">0.1U</text>
<text x="252.7" y="12" transform="rotate(-90 252.7 12)">0.1U</text>
<text x="258" y="12" transform="rotate(-90 258 12)">0.1U</text>
<text x="263.2" y="12" transform="rotate(-90 263.2 12)">0.1U</text>
<text x="268.5" y="12" transform="rotate(-90 268.5 12)">0.1U</text>
<text x="273.7" y="12" transform="rotate(-90 273.7 12)">0.1U</text>
<text x="216" y="19.8" transform="rotate(-90 216 19.8)">C3</text>
<text x="221.2" y="19.8" transform="rotate(-90 221.2 19.8)">C4</text>
<text x="226.5" y="19.8" transform="rotate(-90 226.5 19.8)">C5</text>
<text x="231.7" y="19.8" transform="rotate(-90 231.7 19.8)">C6</text>
<text x="237" y="19.8" transform="rotate(-90 237 19.8)">C7</text>
<text x="242.2" y="19.8" transform="rotate(-90 242.2 19.8)">C8</text>
<text x="247.5" y="19.8" transform="rotate(-90 247.5 19.8)">C9</text>
<text x="252.7" y="21.1" transform="rotate(-90 252.7 21.1)">C10</text>
<text x="258" y="21.1" transform="rotate(-90 258 21.1)">C11</text>
<text x="263.2" y="21.1" transform="rotate(-90 263.2 21.1)">C12</text>
<text x="268.5" y="21.1" transform="rotate(-90 268.5 21.1)">C13</text>
<text x="273.7" y="21.1" transform="rotate(-90 273.7 21.1)">C14</text>
<text x="150.1" y="24.6">R87</text>
<text x="160.2" y="24.1">1K</text>
<text x="167.9" y="27">D4</text>
<text x="175" y="27.2">BLUE</text>
<text x="192.1" y="24.9">LED</text>
<text x="31.8" y="35.4">RMII_REF_CLK</text>
<text x="36.2" y="32.8">PA0/WKUP</text>
<text x="60.3" y="32.2">34</text>
<text x="60.3" y="34.9">35</text>
<text x="65.2" y="33.5">PA0</text>
<text x="78.2" y="33.5">PE0</text>
<text x="84.4" y="32.2">141</text>
<text x="84.4" y="34.9">142</text>
<text x="100.2" y="32.8">FSMC_NBL0</text>
<text x="100.2" y="35.4">FSMC_NBL1</text>
<text x="201.6" y="31.4">3V3</text>
<text x="229.2" y="31.4">3V3</text>
<text x="35.2" y="38">RMII_MDIO</text>
<text x="60.3" y="37.5">36</text>
<text x="60.3" y="40.1">37</text>
<text x="65.2" y="36.1">PA1</text>
<text x="65.2" y="38.8">PA2</text>
<text x="65.2" y="41.4">PA3</text>
<text x="78.2" y="36.1">PE1</text>
<text x="78.2" y="38.8">PE2</text>
<text x="78.2" y="41.4">PE3</text>
<text x="84.4" y="37.5">1</text>
<text x="84.4" y="40.1">2</text>
<text x="211.3" y="41.4">1</text>
<text x="212.7" y="36.9">BAT54C</text>
<text x="220.5" y="40.6">Q4</text>
<text x="37.3" y="43.3">DCMI_HS</text>
<text x="40.6" y="45.9">T_KEY</text>
<text x="60.3" y="42.7">40</text>
<text x="60.3" y="45.4">41</text>
<text x="60.3" y="48">42</text>
<text x="65.2" y="44">PA4</text>
<text x="65.2" y="46.6">PA5</text>
<text x="78.2" y="46.6">PE5</text>
<text x="78.2" y="44">PE4</text>
<text x="84.4" y="45.4">4</text>
<text x="84.4" y="48">5</text>
<text x="84.4" y="42.7">3</text>
<text x="100.2" y="45.9">DCMI_D6</text>
<text x="100.2" y="43.3">DCMI_D4</text>
<text x="190" y="47.2">VBAT</text>
<text x="221" y="45.3">3</text>
<text x="234.9" y="45.4">143</text>
<text x="236.2" y="48">17</text>
<text x="237.5" y="42.7">6</text>
<text x="241.2" y="44">VBAT</text>
<text x="241.2" y="46.6">PDR_ON</text>
<text x="256.4" y="46.6">VSS</text>
<text x="263" y="45.4">16</text>
<text x="263" y="48">38</text>
<text x="33.8" y="51.1">RMII_CRSDV</text>
<text x="33.9" y="48.5">DCMI_PIXCK</text>
<text x="43.2" y="53.8">PA8</text>
<text x="59" y="53.2">100</text>
<text x="60.3" y="50.6">43</text>
<text x="65.2" y="49.3">PA6</text>
<text x="65.2" y="51.9">PA7</text>
<text x="78.2" y="49.3">PE6</text>
<text x="78.2" y="51.9">PE7</text>
<text x="84.4" y="50.6">58</text>
<text x="84.4" y="53.2">59</text>
<text x="100.2" y="51.1">FSMC_D4</text>
<text x="100.2" y="53.8">FSMC_D5</text>
<text x="100.2" y="48.5">DCMI_D7</text>
<text x="211.3" y="49.3">2</text>
<text x="226.5" y="51.4" transform="rotate(-90 226.5 51.4)">0.1U</text>
<text x="236.2" y="53.2">39</text>
<text x="236.2" y="50.6">30</text>
<text x="241.2" y="49.3">VDD</text>
<text x="241.2" y="51.9">VDD</text>
<text x="256.4" y="49.3">VSS</text>
<text x="256.4" y="51.9">VSS</text>
<text x="263" y="50.6">51</text>
<text x="263" y="53.2">61</text>
<text x="34.8" y="59">USART1_RX</text>
<text x="34.9" y="56.4">USART1_TX</text>
<text x="59" y="55.9">101</text>
<text x="59" y="58.5">102</text>
<text x="65.2" y="54.5">PA8</text>
<text x="65.2" y="57.1">PA9</text>
<text x="65.2" y="59.8">PA10</text>
<text x="76.9" y="59.8">PE10</text>
<text x="78.2" y="54.5">PE8</text>
<text x="78.2" y="57.1">PE9</text>
<text x="84.4" y="55.9">60</text>
<text x="84.4" y="58.5">63</text>
<text x="100.2" y="56.4">FSMC_D6</text>
<text x="100.2" y="59">FSMC_D7</text>
<text x="236.2" y="55.9">52</text>
<text x="236.2" y="58.5">62</text>
<text x="241.2" y="54.5">VDD</text>
<text x="241.2" y="57.1">VDD</text>
<text x="241.2" y="59.8">VDD</text>
<text x="256.4" y="54.5">VSS</text>
<text x="256.4" y="57.1">VSS</text>
<text x="256.4" y="59.8">VSS</text>
<text x="263" y="55.9">83</text>
<text x="263" y="58.5">94</text>
<text x="32.6" y="64.3">USB_OTG_D+</text>
<text x="33.3" y="61.6">USB_OTG_D-</text>
<text x="59" y="61.1">103</text>
<text x="59" y="63.7">104</text>
<text x="65.2" y="62.4">PA11</text>
<text x="65.2" y="65">PA12</text>
<text x="76.9" y="62.4">PE11</text>
<text x="76.9" y="65">PE12</text>
<text x="84.4" y="61.1">64</text>
<text x="84.4" y="63.7">65</text>
<text x="100.2" y="61.6">FSMC_D8</text>
<text x="100.2" y="64.3">FSMC_D9</text>
<text x="226.5" y="60.4" transform="rotate(-90 226.5 60.4)">C56</text>
<text x="236.2" y="61.1">72</text>
<text x="236.2" y="63.7">84</text>
<text x="241.2" y="62.4">VDD</text>
<text x="241.2" y="65">VDD</text>
<text x="256.4" y="62.4">VSS</text>
<text x="256.4" y="65">VSS</text>
<text x="263" y="61.1">107</text>
<text x="263" y="63.7">120</text>
<text x="60.3" y="69">46</text>
<text x="60.3" y="71.6">47</text>
<text x="65.2" y="70.3">PB0</text>
<text x="76.9" y="67.6">PE13</text>
<text x="76.9" y="70.3">PE14</text>
<text x="84.4" y="66.4">66</text>
<text x="84.4" y="69">67</text>
<text x="84.4" y="71.6">68</text>
<text x="100.2" y="66.9">FSMC_D10</text>
<text x="100.2" y="69.5">FSMC_D11</text>
<text x="179.3" y="66.9">3V3</text>
<text x="234.9" y="69">108</text>
<text x="234.9" y="71.6">121</text>
<text x="236.2" y="66.4">95</text>
<text x="241.2" y="67.6">VDD</text>
<text x="241.2" y="70.3">VDD</text>
<text x="256.4" y="67.6">VSS</text>
<text x="263" y="71.6">31</text>
<text x="263" y="66.4">130</text>
<text x="59" y="74.2">135</text>
<text x="59" y="76.9">136</text>
<text x="65.2" y="72.9">PB1</text>
<text x="65.2" y="75.6">PB5</text>
<text x="76.9" y="72.9">PE15</text>
<text x="84.4" y="76.9">10</text>
<text x="100.2" y="77.4">FSMC_A0</text>
<text x="100.2" y="72.2">FSMC_D12</text>
<text x="211.6" y="76.1">L1</text>
<text x="234.9" y="74.2">131</text>
<text x="234.9" y="76.9">144</text>
<text x="241.2" y="72.9">VDD</text>
<text x="241.2" y="75.6">VDD</text>
<text x="252.9" y="75.6">VCAP-1</text>
<text x="255" y="72.9">VSSA</text>
<text x="263" y="74.2">71</text>
<text x="263" y="76.9">106</text>
<text x="272" y="74">C1</text>
<text x="272" y="76.6">C2</text>
<text x="279.5" y="74">2.2UF</text>
<text x="279.5" y="76.6">2.2UF</text>
<text x="37.5" y="80">DCMI_VS</text>
<text x="59" y="79.5">137</text>
<text x="59" y="82.1">139</text>
<text x="65.2" y="78.1">PB6</text>
<text x="65.2" y="80.8">PB7</text>
<text x="65.2" y="83.4">PB8</text>
<text x="78.3" y="78.1">PF0</text>
<text x="78.3" y="80.8">PF1</text>
<text x="78.3" y="83.4">PF2</text>
<text x="84.4" y="79.5">11</text>
<text x="84.4" y="82.1">12</text>
<text x="100.2" y="82.7">FSMC_A2</text>
<text x="100.2" y="80">FSMC_A1</text>
<text x="163.2" y="79.7">R19</text>
<text x="172.7" y="79.2">10K</text>
<text x="198.6" y="78.7" transform="rotate(-90 198.6 78.7)">BOOT0</text>
<text x="211.3" y="78.9">GZ1005D601TF</text>
<text x="236.2" y="82.1">33</text>
<text x="241.2" y="83.4">VDDA</text>
<text x="241.2" y="78.1">VDD</text>
<text x="252.9" y="78.1">VCAP-2</text>
<text x="256.7" y="83.4">PB3</text>
<text x="263" y="82.1">133</text>
<text x="278.7" y="82.7">SPI1_SCK</text>
<text x="34.9" y="87.9">USART3_TX</text>
<text x="59" y="84.7">140</text>
<text x="60.3" y="87.4">69</text>
<text x="60.3" y="90">70</text>
<text x="65.2" y="88.7">PB10</text>
<text x="65.2" y="86">PB9</text>
<text x="78.3" y="86">PF3</text>
<text x="78.3" y="88.7">PF4</text>
<text x="84.4" y="84.7">13</text>
<text x="84.4" y="87.4">14</text>
<text x="84.4" y="90">15</text>
<text x="100.2" y="87.9">FSMC_A4</text>
<text x="100.2" y="85.3">FSMC_A3</text>
<text x="164.2" y="87.6">K1</text>
<text x="236.2" y="90">25</text>
<text x="236.2" y="84.7">32</text>
<text x="241.2" y="86">VREF+</text>
<text x="255.4" y="88.7">PA13</text>
<text x="256.7" y="86">PB4</text>
<text x="263" y="84.7">134</text>
<text x="263" y="87.4">105</text>
<text x="263" y="90">109</text>
<text x="278.7" y="85.3">SPI1_MISO</text>
<text x="278.7" y="87.9">SWDIO</text>
<text x="34.8" y="90.5">USART3_RX</text>
<text x="60.3" y="92.6">73</text>
<text x="60.3" y="95.2">74</text>
<text x="65.2" y="91.3">PB11</text>
<text x="65.2" y="93.9">PB12</text>
<text x="78.3" y="91.3">PF5</text>
<text x="78.3" y="93.9">PF6</text>
<text x="84.4" y="92.6">18</text>
<text x="84.4" y="95.2">19</text>
<text x="100.2" y="90.5">FSMC_A5</text>
<text x="100.2" y="93.1">LED_R</text>
<text x="100.2" y="95.8">LED_G</text>
<text x="141.4" y="91.9">NRST</text>
<text x="163.7" y="91.5">1</text>
<text x="174" y="91.5">2</text>
<text x="197.6" y="95.2" transform="rotate(-90 197.6 95.2)">10K</text>
<text x="215.9" y="93.1">BOOT0</text>
<text x="215.9" y="95.8">BOOT1</text>
<text x="217.5" y="90.5">NRST</text>
<text x="234.9" y="92.6">138</text>
<text x="236.2" y="95.2">48</text>
<text x="241.2" y="91.3">NRST</text>
<text x="241.2" y="93.9">BOOT0</text>
<text x="255.4" y="91.3">PA14</text>
<text x="255.4" y="93.9">PA15</text>
<text x="263" y="92.6">110</text>
<text x="278.7" y="90.5">TCK</text>
<text x="278.7" y="93.1">TDI</text>
<text x="60.3" y="97.9">75</text>
<text x="60.3" y="100.5">76</text>
<text x="65.2" y="96.6">PB13</text>
<text x="65.2" y="99.2">PB14</text>
<text x="65.2" y="101.8">PB15</text>
<text x="78.3" y="96.6">PF7</text>
<text x="78.3" y="99.2">PF8</text>
<text x="78.3" y="101.8">PF9</text>
<text x="84.4" y="97.9">20</text>
<text x="84.4" y="100.5">21</text>
<text x="100.2" y="98.4">LED_B</text>
<text x="100.2" y="101">LCD_BL</text>
<text x="204.1" y="97.4" transform="rotate(-90 204.1 97.4)">0.1U</text>
<text x="209.4" y="97.4" transform="rotate(-90 209.4 97.4)">0.1U</text>
<text x="214.9" y="101">OSC_IN</text>
<text x="236.2" y="100.5">23</text>
<text x="241.2" y="101.8">PH0</text>
<text x="241.2" y="96.6">PB2</text>
<text x="255.3" y="101.8">PC14</text>
<text x="263" y="100.5">8</text>
<text x="278.7" y="101">OSC32_IN</text>
<text x="60.3" y="105.8">26</text>
<text x="65.2" y="107.1">PC0</text>
<text x="77" y="104.4">PF10</text>
<text x="77" y="107.1">PF11</text>
<text x="84.4" y="103.1">22</text>
<text x="84.4" y="105.8">49</text>
<text x="161.5" y="102.9">C23</text>
<text x="170.6" y="102.9">0.1U</text>
<text x="198.1" y="104" transform="rotate(-90 198.1 104)">R1</text>
<text x="204.1" y="106.4" transform="rotate(-90 204.1 106.4)">C19</text>
<text x="209.4" y="106.4" transform="rotate(-90 209.4 106.4)">C18</text>
<text x="212.9" y="103.7">OSC_OUT</text>
<text x="236.2" y="103.1">24</text>
<text x="241.2" y="104.4">PH1</text>
<text x="255.3" y="104.4">PC15</text>
<text x="263" y="103.1">9</text>
<text x="278.7" y="103.7">OSC32_OUT</text>
<text x="35.1" y="111.5">ADC1_IN12</text>
<text x="36.3" y="108.9">RMII_MDC</text>
<text x="60.3" y="108.4">27</text>
<text x="60.3" y="111">28</text>
<text x="60.3" y="113.7">29</text>
<text x="65.2" y="109.7">PC1</text>
<text x="65.2" y="112.3">PC2</text>
<text x="77" y="109.7">PF12</text>
<text x="77" y="112.3">PF13</text>
<text x="84.4" y="108.4">50</text>
<text x="84.4" y="111">53</text>
<text x="84.4" y="113.7">54</text>
<text x="100.2" y="111.5">FSMC_A7</text>
<text x="100.2" y="108.9">FSMC_A6</text>
<text x="240.7" y="111.8">STM32F407ZGT6</text>
<text x="241.8" y="108.9">U3-B</text>
<text x="35.3" y="116.8">RMII_RXD0</text>
<text x="35.3" y="119.4">RMII_RXD1</text>
<text x="43.2" y="114.2">LED</text>
<text x="60.3" y="116.2">44</text>
<text x="60.3" y="118.9">45</text>
<text x="65.2" y="114.9">PC3</text>
<text x="65.2" y="117.6">PC4</text>
<text x="77" y="114.9">PF14</text>
<text x="77" y="117.6">PF15</text>
<text x="84.4" y="116.2">55</text>
<text x="100.2" y="116.8">FSMC_A9</text>
<text x="100.2" y="114.2">FSMC_A8</text>
<text x="37.4" y="124.7">DCMI_D1</text>
<text x="37.4" y="122">DCMI_D0</text>
<text x="60.3" y="121.5">96</text>
<text x="60.3" y="124.1">97</text>
<text x="65.2" y="120.2">PC5</text>
<text x="65.2" y="122.8">PC6</text>
<text x="65.2" y="125.4">PC7</text>
<text x="77.9" y="122.8">PG0</text>
<text x="77.9" y="125.4">PG1</text>
<text x="84.4" y="121.5">56</text>
<text x="84.4" y="124.1">57</text>
<text x="100.2" y="124.7">FSMC_A11</text>
<text x="100.2" y="122">FSMC_A10</text>
<text x="37.5" y="127.3">SDIO_D0</text>
<text x="37.5" y="129.9">SDIO_D1</text>
<text x="59" y="132">111</text>
<text x="60.3" y="126.8">98</text>
<text x="60.3" y="129.4">99</text>
<text x="65.2" y="128.1">PC8</text>
<text x="65.2" y="130.7">PC9</text>
<text x="77.9" y="128.1">PG2</text>
<text x="77.9" y="130.7">PG3</text>
<text x="84.4" y="126.8">87</text>
<text x="84.4" y="129.4">88</text>
<text x="84.4" y="132">89</text>
<text x="100.2" y="129.9">FSMC_A13</text>
<text x="100.2" y="127.3">FSMC_A12</text>
<text x="37.5" y="132.5">SDIO_D2</text>
<text x="37.5" y="135.2">SDIO_D3</text>
<text x="37.6" y="137.8">SDIO_CK</text>
<text x="59" y="134.7">112</text>
<text x="59" y="137.3">113</text>
<text x="65.2" y="133.3">PC10</text>
<text x="65.2" y="135.9">PC11</text>
<text x="77.9" y="133.3">PG4</text>
<text x="77.9" y="135.9">PG5</text>
<text x="84.4" y="134.7">90</text>
<text x="84.4" y="137.3">91</text>
<text x="100.2" y="135.2">FSMC_A15</text>
<text x="100.2" y="132.5">FSMC_A14</text>
<text x="100.2" y="137.8">SPI1_CS</text>
<text x="32.7" y="140.4">PC13/TAMPER</text>
<text x="61.6" y="139.9">7</text>
<text x="65.2" y="141.2">PC13</text>
<text x="65.2" y="138.6">PC12</text>
<text x="77.9" y="138.6">PG6</text>
<text x="77.9" y="141.2">PG7</text>
<text x="77.9" y="143.8">PG8</text>
<text x="84.4" y="139.9">92</text>
<text x="84.4" y="142.5">93</text>
<text x="100.2" y="140.4">BEEP</text>
<text x="231.1" y="139.6">C26</text>
<text x="240.1" y="139.6">22P</text>
<text x="285.3" y="140.4">OSC_IN</text>
<text x="37.3" y="145.7">FSMC_D2</text>
<text x="37.3" y="148.3">FSMC_D3</text>
<text x="59" y="145.2">114</text>
<text x="59" y="147.8">115</text>
<text x="65.2" y="146.4">PD0</text>
<text x="65.2" y="149.1">PD1</text>
<text x="76.6" y="149.1">PG10</text>
<text x="77.9" y="146.4">PG9</text>
<text x="84.4" y="145.2">124</text>
<text x="84.4" y="147.8">125</text>
<text x="100.2" y="148.3">FSMC_NE3</text>
<text x="35.7" y="150.9">SDIO_CMD</text>
<text x="59" y="150.4">116</text>
<text x="59" y="153">117</text>
<text x="59" y="155.7">118</text>
<text x="65.2" y="151.7">PD2</text>
<text x="65.2" y="154.3">PD3</text>
<text x="76.6" y="151.7">PG11</text>
<text x="76.6" y="154.3">PG12</text>
<text x="84.4" y="150.4">126</text>
<text x="84.4" y="153">127</text>
<text x="84.4" y="155.7">128</text>
<text x="100.2" y="150.9">RMII_TX_EN</text>
<text x="231.1" y="155.4">C27</text>
<text x="240.1" y="155.4">22P</text>
<text x="35.4" y="158.8">FSMC_NWE</text>
<text x="35.7" y="156.2">FSMC_NOE</text>
<text x="59" y="158.3">119</text>
<text x="59" y="160.9">122</text>
<text x="65.2" y="156.9">PD4</text>
<text x="65.2" y="159.6">PD5</text>
<text x="76.6" y="156.9">PG13</text>
<text x="76.6" y="159.6">PG14</text>
<text x="84.4" y="158.3">129</text>
<text x="84.4" y="160.9">132</text>
<text x="100.2" y="158.8">RMII_TXD1</text>
<text x="100.2" y="156.2">RMII_TXD0</text>
<text x="285.3" y="156.2">OSC_OUT</text>
<text x="35.9" y="166.7">FSMC_D13</text>
<text x="59" y="163.5">123</text>
<text x="60.3" y="166.2">77</text>
<text x="65.2" y="167.4">PD8</text>
<text x="65.2" y="162.2">PD6</text>
<text x="65.2" y="164.8">PD7</text>
<text x="76.6" y="167.4">PD12</text>
<text x="76.6" y="162.2">PG15</text>
<text x="84.4" y="166.2">81</text>
<text x="100.2" y="166.7">FSMC_A17</text>
<text x="35.9" y="169.3">FSMC_D14</text>
<text x="35.9" y="172">FSMC_D15</text>
<text x="60.3" y="168.8">78</text>
<text x="60.3" y="171.4">79</text>
<text x="65.2" y="170">PD9</text>
<text x="65.2" y="172.7">PD10</text>
<text x="76.6" y="170">PD13</text>
<text x="76.6" y="172.7">PD14</text>
<text x="84.4" y="168.8">82</text>
<text x="84.4" y="171.4">85</text>
<text x="100.2" y="172">FSMC_D0</text>
<text x="100.2" y="169.3">FSMC_A18</text>
<text x="168.5" y="170.1">1</text>
<text x="168.5" y="172.7">2</text>
<text x="189.5" y="170.6">NRST</text>
<text x="189.5" y="173.2">TCK</text>
<text x="226.7" y="173.2">OSC32_IN</text>
<text x="263.9" y="172.4">C24</text>
<text x="272.9" y="172.4">10P</text>
<text x="36.1" y="174.5">FSMC_A16</text>
<text x="60.3" y="174">80</text>
<text x="65.2" y="175.3">PD11</text>
<text x="76.6" y="175.3">PD15</text>
<text x="84.4" y="174">86</text>
<text x="100.2" y="174.5">FSMC_D1</text>
<text x="168.5" y="175.3">3</text>
<text x="168.5" y="178">4</text>
<text x="189.5" y="178.5">SWDIO</text>
<text x="189.5" y="175.9">GND</text>
<text x="64.8" y="184">STM32F407ZGT6</text>
<text x="65.8" y="181.1">U3-A</text>
<text x="168.5" y="180.6">5</text>
<text x="189.5" y="181.1">3V3</text>
<text x="265.4" y="181.1">2</text>
<text x="270.1" y="183">Y1</text>
<text x="157.2" y="189">J30</text>
<text x="266" y="188.5">32.768KHz</text>
<text x="153.5" y="193.2">XH2.54-5P</text>
<text x="263.5" y="193.2">1</text>
<text x="224.8" y="199.5">OSC32_OUT</text>
<text x="263.9" y="198.7">C25</text>
<text x="272.9" y="198.7">10P</text>
</g>
<g font-size="2">
<text x="253.5" y="142.5">Y2</text>
<text x="256.7" y="155.4">25MHz</text>
</g>
</svg>
